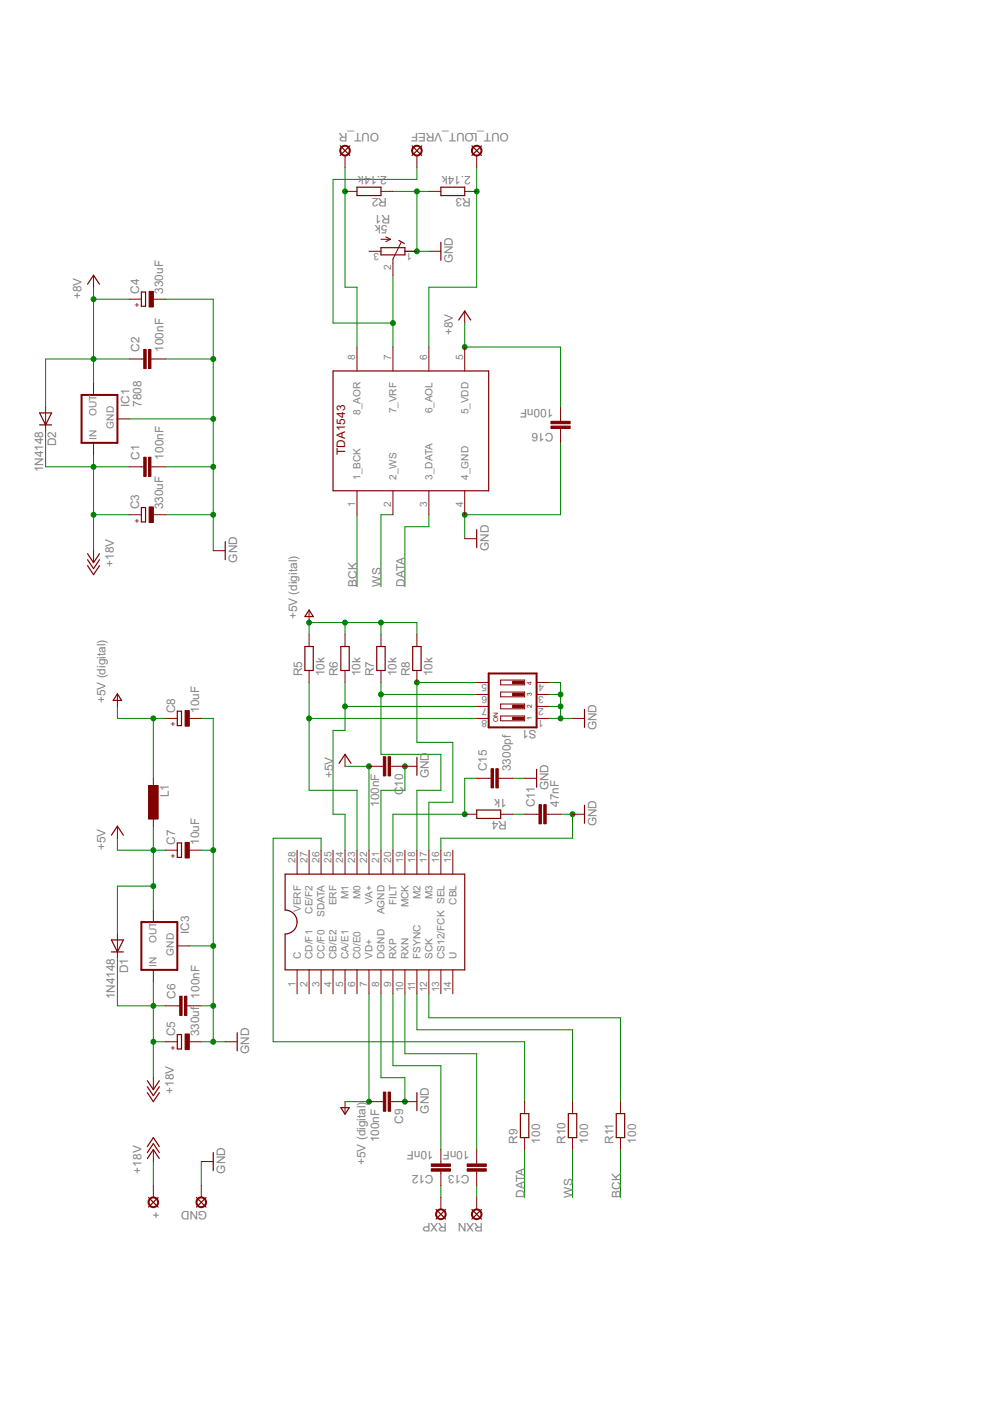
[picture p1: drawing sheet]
<svg xmlns="http://www.w3.org/2000/svg" width="210mm" height="297mm" viewBox="0 0 210 297" stroke-linecap="round" stroke-linejoin="round" font-family="sans-serif">
<g fill="#008000" stroke="#008000" stroke-width=".21">
<path d="M45.2 99v10.1z"/>
<path d="M45.2 88.8v10.2z"/>
<path d="M27.4 88.8h17.8z"/>
<path d="M35.1 109.1h10.1z"/>
<path d="M35.1 99h10.1z"/>
<path d="M35.1 76.1h10.1z"/>
<path d="M45.2 76.1v12.7z"/>
<path d="M35.1 63.4h10.1z"/>
<path d="M45.2 63.4v12.7z"/>
<path d="M45.2 109.1v7.7z"/>
<path d="M42.7 246.3v5.1z"/>
<path d="M98.5 109.1v5.1z"/>
<path d="M118.9 93.9v15.2z"/>
<path d="M98.5 109.1h20.4z"/>
<path d="M88.4 53.3h2.5z"/>
<path d="M88.4 40.6h2.5z"/>
<path d="M88.4 40.6v12.7z"/>
<path d="M83.3 40.6h5.1z"/>
<path d="M45.2 220.9h2.6z"/>
<path d="M45.2 213.3v7.6z"/>
<path d="M45.2 200.6v12.7z"/>
<path d="M45.2 180.3v20.3z"/>
<path d="M42.7 180.3h2.5z"/>
<path d="M42.7 220.9h2.5z"/>
<path d="M42.7 213.3h2.5z"/>
<path d="M40.1 200.6h5.1z"/>
<path d="M45.2 152.3v28z"/>
<path d="M42.7 152.3h2.5z"/>
<path d="M85.9 162.5v5.1z"/>
<path d="M80.8 167.6h5.1z"/>
<path d="M80.8 167.6v12.7z"/>
<path d="M85.9 228.5v5.1z"/>
<path d="M80.8 228.5h5.1z"/>
<path d="M80.8 210.7v17.8z"/>
<path d="M118.9 172.6h2.5z"/>
<path d="M93.5 177.7v2.6z"/>
<path d="M93.5 177.7h27.9z"/>
<path d="M121.4 172.6v5.1z"/>
<path d="M118.9 149.8v2.5z"/>
<path d="M118.9 147.2v2.6z"/>
<path d="M118.9 144.7v2.5z"/>
<path d="M118.9 152.3h2.5z"/>
<path d="M116.3 152.3h2.6z"/>
<path d="M116.3 149.8h2.6z"/>
<path d="M116.3 147.2h2.6z"/>
<path d="M116.3 144.7h2.6z"/>
<path d="M108.7 165h2.5z"/>
<path d="M19.8 96.4v2.6z"/>
<path d="M19.8 99v10.1z"/>
<path d="M19.8 109.1h7.6z"/>
<path d="M19.8 99h7.6z"/>
<path d="M19.8 109.1v7.7z"/>
<path d="M9.7 91.4v7.6z"/>
<path d="M9.7 99h10.1z"/>
<path d="M32.5 246.3v5.1z"/>
<path d="M32.5 220.9v7.6z"/>
<path d="M32.5 213.3v7.6z"/>
<path d="M32.5 208.2v5.1z"/>
<path d="M32.5 220.9h2.6z"/>
<path d="M32.5 213.3h2.6z"/>
<path d="M24.9 203.1v10.2z"/>
<path d="M24.9 213.3h7.6z"/>
<path d="M32.5 187.9v5.1z"/>
<path d="M32.5 180.3v7.6z"/>
<path d="M32.5 175.2v5.1z"/>
<path d="M32.5 180.3h2.6z"/>
<path d="M24.9 187.9v10.1z"/>
<path d="M24.9 187.9h7.6z"/>
<path d="M24.9 177.7v2.6z"/>
<path d="M24.9 180.3h7.6z"/>
<path d="M78.2 162.5v17.8z"/>
<path d="M73.2 162.5h5z"/>
<path d="M75.7 60.9v12.7z"/>
<path d="M73.2 60.9h2.5z"/>
<path d="M73.2 40.6v20.3z"/>
<path d="M73.2 35.5v5.1z"/>
<path d="M90.9 60.9v12.7z"/>
<path d="M90.9 60.9h10.2z"/>
<path d="M101.1 40.6v20.3z"/>
<path d="M101.1 35.5v5.1z"/>
<path d="M83.3 58.4v10.1z"/>
<path d="M83.3 68.5v5.1z"/>
<path d="M70.6 68.5h12.7z"/>
<path d="M70.6 38v30.5z"/>
<path d="M70.6 38h17.8z"/>
<path d="M88.4 35.5v2.5z"/>
<path d="M32.5 152.3v12.7z"/>
<path d="M32.5 152.3h2.6z"/>
<path d="M24.9 149.8v2.5z"/>
<path d="M24.9 152.3h7.6z"/>
<path d="M78.2 210.7v22.9z"/>
<path d="M73.2 233.6h5z"/>
<path d="M65.5 132v2.5z"/>
<path d="M88.4 132v2.5z"/>
<path d="M80.8 132h7.6z"/>
<path d="M73.2 132h7.6z"/>
<path d="M65.5 132h7.7z"/>
<path d="M73.2 132v2.5z"/>
<path d="M80.8 132v2.5z"/>
<path d="M108.7 172.6h2.5z"/>
<path d="M83.3 210.7v15.3z"/>
<path d="M83.3 226h10.2z"/>
<path d="M93.5 226v17.7z"/>
<path d="M85.9 210.7v12.7z"/>
<path d="M85.9 223.4h15.2z"/>
<path d="M101.1 223.4v20.3z"/>
<path d="M75.7 167.6v12.7z"/>
<path d="M65.5 167.6h10.2z"/>
<path d="M65.5 152.3v15.3z"/>
<path d="M65.5 144.7v7.6z"/>
<path d="M65.5 152.3h35.6z"/>
<path d="M73.2 172.6v7.7z"/>
<path d="M70.6 172.6h2.6z"/>
<path d="M70.6 154.9v17.7z"/>
<path d="M70.6 154.9h2.6z"/>
<path d="M73.2 149.8v5.1z"/>
<path d="M73.2 144.7v5.1z"/>
<path d="M73.2 149.8h27.9z"/>
<path d="M88.4 167.6v12.7z"/>
<path d="M88.4 167.6h5.1z"/>
<path d="M93.5 159.9v7.7z"/>
<path d="M80.8 159.9h12.7z"/>
<path d="M80.8 147.2v12.7z"/>
<path d="M80.8 144.7v2.5z"/>
<path d="M80.8 147.2h20.3z"/>
<path d="M88.4 144.7v12.7z"/>
<path d="M88.4 157.4h7.6z"/>
<path d="M96 157.4v12.7z"/>
<path d="M90.9 170.1h5.1z"/>
<path d="M90.9 170.1v10.2z"/>
<path d="M88.4 144.7h12.7z"/>
<path d="M83.3 172.6h15.2z"/>
<path d="M83.3 172.6v7.7z"/>
<path d="M98.5 165h2.6z"/>
<path d="M98.5 165v7.6z"/>
<path d="M68.1 177.7v2.6z"/>
<path d="M57.9 177.7h10.2z"/>
<path d="M57.9 177.7v43.2z"/>
<path d="M57.9 220.9h53.3z"/>
<path d="M111.2 220.9v12.7z"/>
<path d="M88.4 210.7v7.6z"/>
<path d="M88.4 218.3h33z"/>
<path d="M121.4 218.3v15.3z"/>
<path d="M90.9 210.7v5.1z"/>
<path d="M90.9 215.8h40.7z"/>
<path d="M131.6 215.8v17.8z"/>
<path d="M93.5 251.4v2.5z"/>
<path d="M101.1 251.4v2.5z"/>
<path d="M90.9 109.1v2.6z"/>
<path d="M85.9 111.7h5z"/>
<path d="M85.9 111.7v12.7z"/>
<path d="M111.2 243.7v10.2z"/>
<path d="M121.4 243.7v10.2z"/>
<path d="M80.8 109.1h2.5z"/>
<path d="M80.8 109.1v15.3z"/>
<path d="M75.7 109.1v15.3z"/>
<path d="M131.6 243.7v10.2z"/>
<path d="M19.8 76.1h7.6z"/>
<path d="M19.8 76.1v5.1z"/>
<path d="M19.8 63.4h7.6z"/>
<path d="M19.8 63.4v12.7z"/>
<path d="M19.8 60.9v2.5z"/>
<path d="M9.7 76.1v10.2z"/>
<path d="M9.7 76.1h10.1z"/>
<path d="M98.5 68.5v5.1z"/>
<path d="M118.9 73.6v12.7z"/>
<path d="M98.5 73.6h20.4z"/>
<circle cx="45.2" cy="99" r=".52"/>
<circle cx="45.2" cy="88.8" r=".52"/>
<circle cx="45.2" cy="76.1" r=".52"/>
<circle cx="45.2" cy="109.1" r=".52"/>
<circle cx="98.5" cy="109.1" r=".52"/>
<circle cx="88.4" cy="53.3" r=".52"/>
<circle cx="88.4" cy="40.6" r=".52"/>
<circle cx="45.2" cy="220.9" r=".52"/>
<circle cx="45.2" cy="213.3" r=".52"/>
<circle cx="45.2" cy="200.6" r=".52"/>
<circle cx="45.2" cy="180.3" r=".52"/>
<circle cx="85.8" cy="162.5" r=".52"/>
<circle cx="85.8" cy="233.6" r=".52"/>
<circle cx="121.4" cy="172.6" r=".52"/>
<circle cx="118.8" cy="152.3" r=".52"/>
<circle cx="118.8" cy="149.8" r=".52"/>
<circle cx="118.8" cy="147.2" r=".52"/>
<circle cx="19.8" cy="99" r=".52"/>
<circle cx="19.8" cy="109.1" r=".52"/>
<circle cx="32.5" cy="220.9" r=".52"/>
<circle cx="32.5" cy="213.3" r=".52"/>
<circle cx="32.5" cy="180.3" r=".52"/>
<circle cx="32.5" cy="187.9" r=".52"/>
<circle cx="78.2" cy="162.5" r=".52"/>
<circle cx="73.1" cy="40.6" r=".52"/>
<circle cx="101.1" cy="40.6" r=".52"/>
<circle cx="83.3" cy="68.5" r=".52"/>
<circle cx="32.5" cy="152.3" r=".52"/>
<circle cx="78.2" cy="233.6" r=".52"/>
<circle cx="65.5" cy="132" r=".52"/>
<circle cx="73.1" cy="132" r=".52"/>
<circle cx="80.8" cy="132" r=".52"/>
<circle cx="65.5" cy="152.3" r=".52"/>
<circle cx="73.1" cy="149.8" r=".52"/>
<circle cx="80.8" cy="147.2" r=".52"/>
<circle cx="88.4" cy="144.7" r=".52"/>
<circle cx="98.5" cy="172.6" r=".52"/>
<circle cx="19.8" cy="76.1" r=".52"/>
<circle cx="19.8" cy="63.4" r=".52"/>
<circle cx="98.5" cy="73.6" r=".52"/>
</g>
<g fill="#800000" stroke="#800000" stroke-width=".21">
<path d="M19.8 93.9v2.5z"/>
<path d="M24.9 88.8h2.5z"/>
<path d="M19.8 81.2v2.5z"/>
<path d="M27.4 99h2.6z"/>
<path d="M32.5 99h2.6z"/>
<path d="M30 99h.5z"/>
<path d="M32 99h.5z"/>
<path d="M27.4 76.1h2.6z"/>
<path d="M32.5 76.1h2.6z"/>
<path d="M30 76.1h.5z"/>
<path d="M32 76.1h.5z"/>
<path d="M32.5 251.4v2.5z"/>
<path d="M42.7 251.4v2.5z"/>
<path d="M32.5 109.1h2.6z"/>
<path d="M27.4 109.1h2.6z"/>
<path d="M32.5 63.4h2.6z"/>
<path d="M27.4 63.4h2.6z"/>
<path d="M32.5 243.7v2.6z"/>
<path d="M42.7 246.3h2.5z"/>
<path d="M19.8 116.8v2.5z"/>
<path d="M45.2 116.8h2.6z"/>
<path d="M19.8 58.4v2.5z"/>
<path d="M75.7 104.1v5z"/>
<path d="M83.3 104.1v5z"/>
<path d="M90.9 104.1v5z"/>
<path d="M98.5 104.1v5z"/>
<path d="M98.5 73.6v5.1z"/>
<path d="M90.9 73.6v5.1z"/>
<path d="M83.3 73.6v5.1z"/>
<path d="M75.7 73.6v5.1z"/>
<path d="M98.5 114.2h2.6z"/>
<path d="M98.5 66v2.5z"/>
<path d="M78.2 53.3h2.6z"/>
<path d="M85.9 53.3h2.5z"/>
<path d="M83.3 55.8v2.6z"/>
<path d="M83.3 54.9v.9z"/>
<path d="M85 51.4l-1.7 3.5z"/>
<path d="M80.8 50.7h2z"/>
<path d="M81.8 50.2l1 .5z"/>
<path d="M81.8 51.2l1-.5z"/>
<path d="M90.9 53.3h2.6z"/>
<path d="M73.2 40.6h2.5z"/>
<path d="M80.8 40.6h2.5z"/>
<path d="M90.9 40.6h2.6z"/>
<path d="M98.5 40.6h2.6z"/>
<path d="M73.2 33v2.5z"/>
<path d="M101.1 33v2.5z"/>
<path d="M88.4 33v2.5z"/>
<path d="M63 205.6v5.1z"/>
<path d="M65.5 205.6v5.1z"/>
<path d="M68.1 205.6v5.1z"/>
<path d="M70.6 205.6v5.1z"/>
<path d="M73.2 205.6v5.1z"/>
<path d="M75.7 205.6v5.1z"/>
<path d="M78.2 205.6v5.1z"/>
<path d="M80.8 205.6v5.1z"/>
<path d="M83.3 205.6v5.1z"/>
<path d="M85.9 205.6v5.1z"/>
<path d="M88.4 205.6v5.1z"/>
<path d="M90.9 205.6v5.1z"/>
<path d="M93.5 205.6v5.1z"/>
<path d="M96 205.6v5.1z"/>
<path d="M96 180.3v5z"/>
<path d="M93.5 180.3v5z"/>
<path d="M90.9 180.3v5z"/>
<path d="M88.4 180.3v5z"/>
<path d="M85.9 180.3v5z"/>
<path d="M83.3 180.3v5z"/>
<path d="M80.8 180.3v5z"/>
<path d="M78.2 180.3v5z"/>
<path d="M75.7 180.3v5z"/>
<path d="M73.2 180.3v5z"/>
<path d="M70.6 180.3v5z"/>
<path d="M68.1 180.3v5z"/>
<path d="M65.5 180.3v5z"/>
<path d="M63 180.3v5z"/>
<path d="M40.1 220.9h2.6z"/>
<path d="M35.1 220.9h2.5z"/>
<path d="M32.5 205.6v2.6z"/>
<path d="M37.6 200.6h2.5z"/>
<path d="M32.5 193v2.5z"/>
<path d="M35.1 213.3h2.5z"/>
<path d="M40.1 213.3h2.6z"/>
<path d="M37.6 213.3h.5z"/>
<path d="M39.6 213.3h.5z"/>
<path d="M40.1 180.3h2.6z"/>
<path d="M35.1 180.3h2.5z"/>
<path d="M32.5 165v2.6z"/>
<path d="M32.5 172.6v2.6z"/>
<path d="M40.1 152.3h2.6z"/>
<path d="M35.1 152.3h2.5z"/>
<path d="M24.9 198v2.6z"/>
<path d="M24.9 200.6v2.5z"/>
<path d="M24.9 175.2v2.5z"/>
<path d="M24.9 147.2v2.6z"/>
<path d="M47.8 220.9h2.5z"/>
<path d="M83.3 233.6h2.6z"/>
<path d="M78.2 233.6h2.6z"/>
<path d="M82.8 233.6h.5z"/>
<path d="M80.8 233.6h.5z"/>
<path d="M83.3 162.5h2.6z"/>
<path d="M78.2 162.5h2.6z"/>
<path d="M82.8 162.5h.5z"/>
<path d="M80.8 162.5h.5z"/>
<path d="M73.2 233.6v2.5z"/>
<path d="M73.2 159.9v2.6z"/>
<path d="M85.9 233.6h2.5z"/>
<path d="M85.9 162.5h2.5z"/>
<path d="M98.5 172.6h2.6z"/>
<path d="M106.2 172.6h2.5z"/>
<path d="M111.2 172.6h2.6z"/>
<path d="M116.3 172.6h2.6z"/>
<path d="M113.8 172.6h.5z"/>
<path d="M115.8 172.6h.5z"/>
<path d="M121.4 172.6h2.5z"/>
<path d="M93.5 248.8v2.6z"/>
<path d="M93.5 243.7v2.6z"/>
<path d="M93.5 248.3v.5z"/>
<path d="M93.5 246.3v.5z"/>
<path d="M101.1 248.8v2.6z"/>
<path d="M101.1 243.7v2.6z"/>
<path d="M101.1 248.3v.5z"/>
<path d="M101.1 246.3v.5z"/>
<path d="M65.5 134.5v2.6z"/>
<path d="M65.5 142.2v2.5z"/>
<path d="M73.2 134.5v2.6z"/>
<path d="M73.2 142.2v2.5z"/>
<path d="M80.8 134.5v2.6z"/>
<path d="M80.8 142.2v2.5z"/>
<path d="M88.4 134.5v2.6z"/>
<path d="M88.4 142.2v2.5z"/>
<path d="M65.5 129.5v2.5z"/>
<path d="M101.1 144.7h2.5z"/>
<path d="M101.1 147.2h2.5z"/>
<path d="M101.1 149.8h2.5z"/>
<path d="M101.1 152.3h2.5z"/>
<path d="M113.8 152.3h2.5z"/>
<path d="M113.8 149.8h2.5z"/>
<path d="M113.8 147.2h2.5z"/>
<path d="M113.8 144.7h2.5z"/>
<path d="M111.2 151.8v1z"/>
<path d="M106.2 151.8v1z"/>
<path d="M106.2 151.8h5z"/>
<path d="M106.2 152.8h5z"/>
<path d="M111.2 149.3v1z"/>
<path d="M106.2 149.3v1z"/>
<path d="M106.2 149.3h5z"/>
<path d="M106.2 150.3h5z"/>
<path d="M111.2 146.7v1z"/>
<path d="M106.2 146.7v1z"/>
<path d="M106.2 146.7h5z"/>
<path d="M106.2 147.7h5z"/>
<path d="M111.2 144.2v1z"/>
<path d="M106.2 144.2v1z"/>
<path d="M106.2 144.2h5z"/>
<path d="M106.2 145.2h5z"/>
<path d="M93.5 253.9v2.5z"/>
<path d="M101.1 253.9v2.5z"/>
<path d="M121.4 152.3h2.5z"/>
<path d="M111.2 233.6v2.5z"/>
<path d="M111.2 241.2v2.5z"/>
<path d="M121.4 233.6v2.5z"/>
<path d="M121.4 241.2v2.5z"/>
<path d="M131.6 233.6v2.5z"/>
<path d="M131.6 241.2v2.5z"/>
<path d="M101.1 165h2.5z"/>
<path d="M106.2 165h2.5z"/>
<path d="M103.6 165h.5z"/>
<path d="M105.6 165h.6z"/>
<path d="M111.2 165h2.6z"/>
<path d="M32.5 228.5v2.5z"/>
<path d="M118.9 91.4v2.5z"/>
<path d="M118.9 86.3v2.5z"/>
<path d="M118.9 90.8v.6z"/>
<path d="M118.9 88.8v.5z"/>
<path d="M9.7 86.3v2.5z"/>
<path d="M9.7 88.8v2.6z"/>
</g>
<g fill="#800000" stroke="#800000" stroke-width=".42">
<path d="M24.9 83.7v10.2z"/>
<path d="M17.3 83.7h7.6z"/>
<path d="M17.3 83.7v10.2z"/>
<path d="M17.3 93.9h7.6z"/>
<path d="M37.6 195.5v10.1z"/>
<path d="M30 195.5h7.6z"/>
<path d="M30 195.5v10.1z"/>
<path d="M30 205.6h7.6z"/>
<path d="M103.6 142.8v11.4z"/>
<path d="M103.6 154.2h10.2z"/>
<path d="M113.8 142.8v11.4z"/>
<path d="M103.6 142.8h10.2z"/>
</g>
<g fill="#800000" stroke="#800000" stroke-width=".21">
<path d="M31.5 96.9h.5v4.1h-.5z"/>
<path d="M30.5 96.9h.5v4.1h-.5z"/>
<path d="M31.5 74.1h.5v4h-.5z"/>
<path d="M30.5 74.1h.5v4h-.5z"/>
<path d="M31.6 107.5h.9v3.3h-.9z"/>
<path d="M31.6 61.8h.9v3.3h-.9z"/>
<path d="M39.2 219.2h.9v3.3h-.9z"/>
<path d="M39.1 211.2h.5v4.1h-.5z"/>
<path d="M38.1 211.2h.5v4.1h-.5z"/>
<path d="M39.2 178.6h.9v3.3h-.9z"/>
<path d="M31.5 166.5h2v7.2h-2z"/>
<path d="M39.2 150.7h.9v3.3h-.9z"/>
<path d="M81.3 231.5h.5v4.1h-.5z"/>
<path d="M82.3 231.5h.5v4.1h-.5z"/>
<path d="M81.3 160.4h.5v4.1h-.5z"/>
<path d="M82.3 160.4h.5v4.1h-.5z"/>
<path d="M115.3 170.6h.5v4.1h-.5z"/>
<path d="M114.3 170.6h.5v4.1h-.5z"/>
<path d="M91.4 246.8h4.1v.5h-4.1z"/>
<path d="M91.4 247.8h4.1v.5h-4.1z"/>
<path d="M99 246.8h4.1v.5h-4.1z"/>
<path d="M99 247.8h4.1v.5h-4.1z"/>
<path d="M108.7 152.1h2.3v.5h-2.3z"/>
<path d="M108.7 149.5h2.3v.5h-2.3z"/>
<path d="M108.7 147h2.3v.5h-2.3z"/>
<path d="M108.7 144.4h2.3v.5h-2.3z"/>
<path d="M105.1 163h.5v4h-.5z"/>
<path d="M104.1 163h.5v4h-.5z"/>
<path d="M116.8 89.3h4.1v.5h-4.1z"/>
<path d="M116.8 90.3h4.1v.5h-4.1z"/>
</g>
<g fill="#800000" stroke="#800000" stroke-width=".25">
<path d="M31.5 253.9l2 2z"/>
<path d="M33.5 253.9l-2 2z"/>
<path d="M41.7 253.9l2 2z"/>
<path d="M43.7 253.9l-2 2z"/>
<path d="M30.9 107.6v3.1z"/>
<path d="M30 107.6h.9z"/>
<path d="M30 110.7h.9z"/>
<path d="M30 107.6v3.1z"/>
<path d="M30.9 61.9v3z"/>
<path d="M30 61.9h.9z"/>
<path d="M30 64.9h.9z"/>
<path d="M30 61.9v3z"/>
<path d="M32.5 243.7l1.3 1.9z"/>
<path d="M32.5 243.7l-1.3 1.9z"/>
<path d="M32.5 242.5l1.3 1.9z"/>
<path d="M32.5 242.5l-1.3 1.9z"/>
<path d="M32.5 241.2l-1.3 1.9z"/>
<path d="M32.5 241.2l1.3 1.9z"/>
<path d="M45.2 244.4v3.8z"/>
<path d="M18.6 117.4l1.2 1.9z"/>
<path d="M21.1 117.4l-1.3 1.9z"/>
<path d="M18.6 118.7l1.2 1.9z"/>
<path d="M21.1 118.7l-1.3 1.9z"/>
<path d="M21.1 119.9l-1.3 1.9z"/>
<path d="M18.6 119.9l1.2 1.9z"/>
<path d="M47.8 114.9v3.8z"/>
<path d="M19.8 58.4l1.3 1.9z"/>
<path d="M19.8 58.4l-1.2 1.9z"/>
<path d="M70.6 104.1h33z"/>
<path d="M103.6 78.7v25.4z"/>
<path d="M70.6 78.7h33z"/>
<path d="M70.6 78.7v25.4z"/>
<path d="M101.1 112.3v3.8z"/>
<path d="M98.5 66l1.3 1.9z"/>
<path d="M98.5 66l-1.2 1.9z"/>
<path d="M85.9 53.3v.7z"/>
<path d="M80.8 52.5h5.1z"/>
<path d="M80.8 54h5.1z"/>
<path d="M85.9 52.5v.8z"/>
<path d="M80.8 52.5v1.5z"/>
<path d="M84.6 51l1.1 .6z"/>
<path d="M93.5 51.4v3.8z"/>
<path d="M75.7 39.7h5.1z"/>
<path d="M75.7 41.5h5.1z"/>
<path d="M75.7 39.7v1.8z"/>
<path d="M80.8 39.7v1.8z"/>
<path d="M93.5 39.7h5z"/>
<path d="M93.5 41.5h5z"/>
<path d="M93.5 39.7v1.8z"/>
<path d="M98.5 39.7v1.8z"/>
<path d="M72.1 30.9l2.1 2.1z"/>
<path d="M72.1 33l2.1-2.1z"/>
<path d="M100.1 30.9l2 2.1z"/>
<path d="M100.1 33l2-2.1z"/>
<path d="M87.4 30.9l2 2.1z"/>
<path d="M87.4 33l2-2.1z"/>
<path d="M60.5 205.6h38z"/>
<path d="M98.5 185.3v20.3z"/>
<path d="M60.5 185.3h38z"/>
<path d="M60.5 185.3v7.7z"/>
<path d="M60.5 198v7.6z"/>
<path d="M38.5 219.4v3z"/>
<path d="M37.6 219.4h.9z"/>
<path d="M37.6 222.4h.9z"/>
<path d="M37.6 219.4v3z"/>
<path d="M38.5 178.7v3.1z"/>
<path d="M37.6 178.7h.9z"/>
<path d="M37.6 181.8h.9z"/>
<path d="M37.6 178.7v3.1z"/>
<path d="M38.5 150.8v3z"/>
<path d="M37.6 150.8h.9z"/>
<path d="M37.6 153.8h.9z"/>
<path d="M37.6 150.8v3z"/>
<path d="M23.6 199.3l1.3 2.5z"/>
<path d="M26.2 199.3l-1.3 2.5z"/>
<path d="M24.9 201.8h1.3z"/>
<path d="M23.6 199.3h2.6z"/>
<path d="M23.6 201.8h1.3z"/>
<path d="M24.9 175.2l1.3 1.9z"/>
<path d="M24.9 175.2l-1.3 1.9z"/>
<path d="M24.9 147.1l.9 1.4z"/>
<path d="M24.9 147.1l-.9 1.4z"/>
<path d="M24 148.5h1.8z"/>
<path d="M50.3 219v3.8z"/>
<path d="M72.3 234.8l.9 1.4z"/>
<path d="M74 234.8l-.8 1.4z"/>
<path d="M72.3 234.8h1.7z"/>
<path d="M73.2 159.9l1.2 1.9z"/>
<path d="M73.2 159.9l-1.3 1.9z"/>
<path d="M88.4 231.7v3.8z"/>
<path d="M88.4 160.6v3.8z"/>
<path d="M101.1 171.7h5.1z"/>
<path d="M101.1 173.5h5.1z"/>
<path d="M101.1 171.7v1.8z"/>
<path d="M106.2 171.7v1.8z"/>
<path d="M123.9 170.7v3.8z"/>
<path d="M66.4 137.1v5.1z"/>
<path d="M64.6 137.1v5.1z"/>
<path d="M64.6 137.1h1.8z"/>
<path d="M64.6 142.2h1.8z"/>
<path d="M74 137.1v5.1z"/>
<path d="M72.3 137.1v5.1z"/>
<path d="M72.3 137.1h1.7z"/>
<path d="M72.3 142.2h1.7z"/>
<path d="M81.7 137.1v5.1z"/>
<path d="M79.9 137.1v5.1z"/>
<path d="M79.9 137.1h1.8z"/>
<path d="M79.9 142.2h1.8z"/>
<path d="M89.3 137.1v5.1z"/>
<path d="M87.5 137.1v5.1z"/>
<path d="M87.5 137.1h1.8z"/>
<path d="M87.5 142.2h1.8z"/>
<path d="M65.5 129.3l.9 1.4z"/>
<path d="M65.5 129.3l-.9 1.4z"/>
<path d="M64.6 130.7h1.8z"/>
<path d="M92.5 256.4l2 2.1z"/>
<path d="M94.5 256.4l-2 2.1z"/>
<path d="M100.1 256.4l2 2.1z"/>
<path d="M102.1 256.4l-2 2.1z"/>
<path d="M123.9 150.4v3.8z"/>
<path d="M112.1 236.1v5.1z"/>
<path d="M110.3 236.1v5.1z"/>
<path d="M110.3 236.1h1.8z"/>
<path d="M110.3 241.2h1.8z"/>
<path d="M122.3 236.1v5.1z"/>
<path d="M120.5 236.1v5.1z"/>
<path d="M120.5 236.1h1.8z"/>
<path d="M120.5 241.2h1.8z"/>
<path d="M132.4 236.1v5.1z"/>
<path d="M130.7 236.1v5.1z"/>
<path d="M130.7 236.1h1.7z"/>
<path d="M130.7 241.2h1.7z"/>
<path d="M113.8 163.1v3.8z"/>
<path d="M31.2 229.1l1.3 1.9z"/>
<path d="M33.8 229.1l-1.3 1.9z"/>
<path d="M31.2 230.4l1.3 1.9z"/>
<path d="M33.8 230.4l-1.3 1.9z"/>
<path d="M33.8 231.7l-1.3 1.9z"/>
<path d="M31.2 231.7l1.3 1.9z"/>
<path d="M8.4 87.5l1.3 2.6z"/>
<path d="M10.9 87.5l-1.2 2.6z"/>
<path d="M9.7 90.1h1.2z"/>
<path d="M8.4 87.5h2.5z"/>
<path d="M8.4 90.1h1.3z"/>
</g>
<g fill="none" stroke="#800000" stroke-width=".42">
<circle cx="73.1" cy="31.9" r="1.03"/>
<circle cx="88.4" cy="31.9" r="1.03"/>
<circle cx="101.1" cy="31.9" r="1.03"/>
<circle cx="32.5" cy="254.9" r="1.03"/>
<circle cx="42.7" cy="254.9" r="1.03"/>
<circle cx="93.5" cy="257.5" r="1.03"/>
<circle cx="101.1" cy="257.5" r="1.03"/>
</g>
<path d="M60.5 193a2.54 2.54 0 0 1 2.5 2.5 2.54 2.54 0 0 1-2.5 2.5" fill="none" stroke="#800000" stroke-width=".25"/>
<g font-size="2.8" fill="#808080">
<text x="80.4" y="28.3" transform="rotate(-180 80.4 28.3)">OUT_R</text>
<text x="107.9" y="28.3" transform="rotate(-180 107.9 28.3)">OUT_LOUT_VREF</text>
<text x="82" y="37.3" transform="rotate(-180 82 37.3)">2.14k</text>
<text x="99.8" y="37.3" transform="rotate(-180 99.8 37.3)">2.14k</text>
<text x="82" y="42.1" transform="rotate(-180 82 42.1)">R2</text>
<text x="82.1" y="47.7" transform="rotate(-180 82.1 47.7)">5k</text>
<text x="82.7" y="45.5" transform="rotate(-180 82.7 45.5)">R1</text>
<text x="99.8" y="42.1" transform="rotate(-180 99.8 42.1)">R3</text>
<text x="96" y="55.8" transform="rotate(-90 96 55.8)">GND</text>
<text x="17.3" y="63.4" transform="rotate(-90 17.3 63.4)">+8V</text>
<text x="29.5" y="62.3" transform="rotate(-90 29.5 62.3)">C4</text>
<text x="34.6" y="62.3" transform="rotate(-90 34.6 62.3)">330uF</text>
<text x="96" y="71" transform="rotate(-90 96 71)">+8V</text>
<text x="29.6" y="74.6" transform="rotate(-90 29.6 74.6)">C2</text>
<text x="34.7" y="74.6" transform="rotate(-90 34.7 74.6)">100nF</text>
<text x="27.4" y="86.3" transform="rotate(-90 27.4 86.3)">IC1</text>
<text x="30" y="86.3" transform="rotate(-90 30 86.3)">7808</text>
<text x="117.3" y="86.7" transform="rotate(-180 117.3 86.7)">100nF</text>
<text x="11.9" y="94.6" transform="rotate(-90 11.9 94.6)">D2</text>
<text x="117.3" y="91.7" transform="rotate(-180 117.3 91.7)">C16</text>
<text x="9.1" y="100.1" transform="rotate(-90 9.1 100.1)">1N4148</text>
<text x="29.6" y="97.5" transform="rotate(-90 29.6 97.5)">C1</text>
<text x="34.7" y="97.5" transform="rotate(-90 34.7 97.5)">100nF</text>
<text x="29.5" y="108" transform="rotate(-90 29.5 108)">C3</text>
<text x="34.6" y="108" transform="rotate(-90 34.6 108)">330uF</text>
<text x="50.3" y="119.3" transform="rotate(-90 50.3 119.3)">GND</text>
<text x="103.6" y="116.8" transform="rotate(-90 103.6 116.8)">GND</text>
<text x="24.1" y="120.1" transform="rotate(-90 24.1 120.1)">+18V</text>
<text x="75.7" y="124.4" transform="rotate(-90 75.7 124.4)">BCK</text>
<text x="80.8" y="124.4" transform="rotate(-90 80.8 124.4)">WS</text>
<text x="85.8" y="124.4" transform="rotate(-90 85.8 124.4)">DATA</text>
<text x="63" y="131.3" transform="rotate(-90 63 131.3)">+5V (digital)</text>
<text x="64" y="143.4" transform="rotate(-90 64 143.4)">R5</text>
<text x="68.8" y="143.4" transform="rotate(-90 68.8 143.4)">10k</text>
<text x="71.6" y="143.4" transform="rotate(-90 71.6 143.4)">R6</text>
<text x="76.4" y="143.4" transform="rotate(-90 76.4 143.4)">10k</text>
<text x="79.3" y="143.4" transform="rotate(-90 79.3 143.4)">R7</text>
<text x="84.1" y="143.4" transform="rotate(-90 84.1 143.4)">10k</text>
<text x="86.9" y="143.4" transform="rotate(-90 86.9 143.4)">R8</text>
<text x="91.7" y="143.4" transform="rotate(-90 91.7 143.4)">10k</text>
<text x="22.4" y="149.1" transform="rotate(-90 22.4 149.1)">+5V (digital)</text>
<text x="37.1" y="151.2" transform="rotate(-90 37.1 151.2)">C8</text>
<text x="42.2" y="151.2" transform="rotate(-90 42.2 151.2)">10uF</text>
<text x="113.8" y="154.9" transform="rotate(-180 113.8 154.9)">S1</text>
<text x="126.5" y="154.9" transform="rotate(-90 126.5 154.9)">GND</text>
<text x="70.6" y="165" transform="rotate(-90 70.6 165)">+5V</text>
<text x="85.5" y="166.8" transform="rotate(-90 85.5 166.8)">10</text>
<text x="90.9" y="165" transform="rotate(-90 90.9 165)">GND</text>
<text x="103.2" y="163.5" transform="rotate(-90 103.2 163.5)">C15</text>
<text x="108.3" y="163.5" transform="rotate(-90 108.3 163.5)">3300pf</text>
<text x="116.3" y="167.5" transform="rotate(-90 116.3 167.5)">GND</text>
<text x="35.8" y="169.1" transform="rotate(-90 35.8 169.1)">L1</text>
<text x="80.4" y="171.1" transform="rotate(-90 80.4 171.1)">100nF</text>
<text x="85.5" y="168.6" transform="rotate(-90 85.5 168.6)">C</text>
<text x="107.4" y="169.3" transform="rotate(-180 107.4 169.3)">1k</text>
<text x="113.4" y="171.1" transform="rotate(-90 113.4 171.1)">C11</text>
<text x="118.5" y="171.1" transform="rotate(-90 118.5 171.1)">47nF</text>
<text x="37.1" y="179.1" transform="rotate(-90 37.1 179.1)">C7</text>
<text x="42.2" y="179.1" transform="rotate(-90 42.2 179.1)">10uF</text>
<text x="107.4" y="174.1" transform="rotate(-180 107.4 174.1)">R4</text>
<text x="126.5" y="175.2" transform="rotate(-90 126.5 175.2)">GND</text>
<text x="22.4" y="180.2" transform="rotate(-90 22.4 180.2)">+5V</text>
<text x="40.1" y="198" transform="rotate(-90 40.1 198)">IC3</text>
<text x="27.2" y="206.3" transform="rotate(-90 27.2 206.3)">D1</text>
<text x="24.4" y="211.9" transform="rotate(-90 24.4 211.9)">1N4148</text>
<text x="37.2" y="211.7" transform="rotate(-90 37.2 211.7)">C6</text>
<text x="42.3" y="211.7" transform="rotate(-90 42.3 211.7)">100nF</text>
<text x="37.1" y="219.7" transform="rotate(-90 37.1 219.7)">C5</text>
<text x="42.2" y="219.7" transform="rotate(-90 42.2 219.7)">330uf</text>
<text x="52.8" y="223.4" transform="rotate(-90 52.8 223.4)">GND</text>
<text x="36.8" y="231.9" transform="rotate(-90 36.8 231.9)">+18V</text>
<text x="85.5" y="238.3" transform="rotate(-90 85.5 238.3)">C9</text>
<text x="90.9" y="236.1" transform="rotate(-90 90.9 236.1)">GND</text>
<text x="80.4" y="242.2" transform="rotate(-90 80.4 242.2)">100nF</text>
<text x="91.9" y="244.1" transform="rotate(-180 91.9 244.1)">10nF</text>
<text x="99.6" y="244.1" transform="rotate(-180 99.6 244.1)">10nF</text>
<text x="109.7" y="242.5" transform="rotate(-90 109.7 242.5)">R9</text>
<text x="114.5" y="242.5" transform="rotate(-90 114.5 242.5)">100</text>
<text x="119.9" y="242.5" transform="rotate(-90 119.9 242.5)">R10</text>
<text x="124.7" y="242.5" transform="rotate(-90 124.7 242.5)">100</text>
<text x="130.1" y="242.5" transform="rotate(-90 130.1 242.5)">R11</text>
<text x="134.9" y="242.5" transform="rotate(-90 134.9 242.5)">100</text>
<text x="30" y="248.8" transform="rotate(-90 30 248.8)">+18V</text>
<text x="47.8" y="248.8" transform="rotate(-90 47.8 248.8)">GND</text>
<text x="77.5" y="247" transform="rotate(-90 77.5 247)">+5V (digital)</text>
<text x="91.9" y="249.2" transform="rotate(-180 91.9 249.2)">C12</text>
<text x="99.6" y="249.2" transform="rotate(-180 99.6 249.2)">C13</text>
<text x="33.8" y="256.8" transform="rotate(-180 33.8 256.8)">+</text>
<text x="43.9" y="256.8" transform="rotate(-180 43.9 256.8)">GND</text>
<text x="111.2" y="253.9" transform="rotate(-90 111.2 253.9)">DATA</text>
<text x="121.4" y="253.9" transform="rotate(-90 121.4 253.9)">WS</text>
<text x="131.6" y="253.9" transform="rotate(-90 131.6 253.9)">BCK</text>
<text x="94.7" y="259.4" transform="rotate(-180 94.7 259.4)">RXP</text>
<text x="102.3" y="259.4" transform="rotate(-180 102.3 259.4)">RXN</text>
</g>
<text font-size="2.8" fill="#800000" x="73.1" y="96.4" transform="rotate(-90 73.1 96.4)">TDA1543</text>
<g font-size="2.4" fill="#808080">
<text x="80.4" y="53.6" transform="rotate(-180 80.4 53.6)">3</text>
<text x="87.4" y="53.6" transform="rotate(-180 87.4 53.6)">1</text>
<text x="82.9" y="57.3" transform="rotate(-90 82.9 57.3)">2</text>
<text x="75.3" y="76.3" transform="rotate(-90 75.3 76.3)">8</text>
<text x="82.9" y="76.3" transform="rotate(-90 82.9 76.3)">7</text>
<text x="90.6" y="76.3" transform="rotate(-90 90.6 76.3)">6</text>
<text x="98.2" y="76.3" transform="rotate(-90 98.2 76.3)">5</text>
<text x="20.5" y="88.2" transform="rotate(-90 20.5 88.2)">OUT</text>
<text x="76.4" y="88" transform="rotate(-90 76.4 88)">8_AOR</text>
<text x="84.1" y="87.6" transform="rotate(-90 84.1 87.6)">7_VRF</text>
<text x="91.7" y="87.6" transform="rotate(-90 91.7 87.6)">6_AOL</text>
<text x="99.3" y="87.9" transform="rotate(-90 99.3 87.9)">5_VDD</text>
<text x="20.5" y="93.3" transform="rotate(-90 20.5 93.3)">IN</text>
<text x="24.1" y="90.9" transform="rotate(-90 24.1 90.9)">GND</text>
<text x="76.4" y="101.7" transform="rotate(-90 76.4 101.7)">1_BCK</text>
<text x="84.1" y="101.7" transform="rotate(-90 84.1 101.7)">2_WS</text>
<text x="91.7" y="101.7" transform="rotate(-90 91.7 101.7)">3_DATA</text>
<text x="99.3" y="101.7" transform="rotate(-90 99.3 101.7)">4_GND</text>
<text x="75.3" y="107.6" transform="rotate(-90 75.3 107.6)">1</text>
<text x="82.9" y="107.6" transform="rotate(-90 82.9 107.6)">2</text>
<text x="90.6" y="107.6" transform="rotate(-90 90.6 107.6)">3</text>
<text x="98.2" y="107.6" transform="rotate(-90 98.2 107.6)">4</text>
<text x="103.3" y="145" transform="rotate(-180 103.3 145)">5</text>
<text x="103.3" y="147.6" transform="rotate(-180 103.3 147.6)">6</text>
<text x="115.3" y="147.6" transform="rotate(-180 115.3 147.6)">3</text>
<text x="115.3" y="145" transform="rotate(-180 115.3 145)">4</text>
<text x="103.3" y="150.1" transform="rotate(-180 103.3 150.1)">7</text>
<text x="103.3" y="152.7" transform="rotate(-180 103.3 152.7)">8</text>
<text x="115.3" y="152.7" transform="rotate(-180 115.3 152.7)">1</text>
<text x="115.3" y="150.1" transform="rotate(-180 115.3 150.1)">2</text>
<text x="62.6" y="183" transform="rotate(-90 62.6 183)">28</text>
<text x="65.2" y="183" transform="rotate(-90 65.2 183)">27</text>
<text x="67.7" y="183" transform="rotate(-90 67.7 183)">26</text>
<text x="70.3" y="183" transform="rotate(-90 70.3 183)">25</text>
<text x="72.8" y="183" transform="rotate(-90 72.8 183)">24</text>
<text x="75.3" y="183" transform="rotate(-90 75.3 183)">23</text>
<text x="77.9" y="183" transform="rotate(-90 77.9 183)">22</text>
<text x="80.4" y="183" transform="rotate(-90 80.4 183)">21</text>
<text x="82.9" y="183" transform="rotate(-90 82.9 183)">20</text>
<text x="85.5" y="183" transform="rotate(-90 85.5 183)">19</text>
<text x="88" y="183" transform="rotate(-90 88 183)">18</text>
<text x="90.6" y="183" transform="rotate(-90 90.6 183)">17</text>
<text x="93.1" y="183" transform="rotate(-90 93.1 183)">16</text>
<text x="95.6" y="183" transform="rotate(-90 95.6 183)">15</text>
<text x="71.4" y="191.9" transform="rotate(-90 71.4 191.9)">ERF</text>
<text x="73.9" y="190.6" transform="rotate(-90 73.9 190.6)">M1</text>
<text x="76.4" y="190.6" transform="rotate(-90 76.4 190.6)">M0</text>
<text x="79" y="191.6" transform="rotate(-90 79 191.6)">VA+</text>
<text x="84.1" y="191.9" transform="rotate(-90 84.1 191.9)">FILT</text>
<text x="89.1" y="190.6" transform="rotate(-90 89.1 190.6)">M2</text>
<text x="91.7" y="190.6" transform="rotate(-90 91.7 190.6)">M3</text>
<text x="96.8" y="191.8" transform="rotate(-90 96.8 191.8)">CBL</text>
<text x="63.8" y="193.4" transform="rotate(-90 63.8 193.4)">VERF</text>
<text x="66.3" y="193.7" transform="rotate(-90 66.3 193.7)">CE/F2</text>
<text x="68.8" y="194.4" transform="rotate(-90 68.8 194.4)">SDATA</text>
<text x="81.5" y="193.8" transform="rotate(-90 81.5 193.8)">AGND</text>
<text x="86.6" y="192.4" transform="rotate(-90 86.6 192.4)">MCK</text>
<text x="33.2" y="199.9" transform="rotate(-90 33.2 199.9)">OUT</text>
<text x="36.8" y="202.6" transform="rotate(-90 36.8 202.6)">GND</text>
<text x="63.8" y="203.3" transform="rotate(-90 63.8 203.3)">C</text>
<text x="66.3" y="203.3" transform="rotate(-90 66.3 203.3)">CD/F1</text>
<text x="68.8" y="203.3" transform="rotate(-90 68.8 203.3)">CC/F0</text>
<text x="71.4" y="203.3" transform="rotate(-90 71.4 203.3)">CB/E2</text>
<text x="73.9" y="203.3" transform="rotate(-90 73.9 203.3)">CA/E1</text>
<text x="76.4" y="203.3" transform="rotate(-90 76.4 203.3)">C0/E0</text>
<text x="79" y="203.3" transform="rotate(-90 79 203.3)">VD+</text>
<text x="81.5" y="203.3" transform="rotate(-90 81.5 203.3)">DGND</text>
<text x="84.1" y="203.3" transform="rotate(-90 84.1 203.3)">RXP</text>
<text x="86.6" y="203.3" transform="rotate(-90 86.6 203.3)">RXN</text>
<text x="89.1" y="203.3" transform="rotate(-90 89.1 203.3)">FSYNC</text>
<text x="91.7" y="203.3" transform="rotate(-90 91.7 203.3)">SCK</text>
<text x="94.2" y="203.3" transform="rotate(-90 94.2 203.3)">CS12/FCK SEL</text>
<text x="96.8" y="203.3" transform="rotate(-90 96.8 203.3)">U</text>
<text x="33.2" y="205" transform="rotate(-90 33.2 205)">IN</text>
<text x="62.6" y="209.2" transform="rotate(-90 62.6 209.2)">1</text>
<text x="65.2" y="209.2" transform="rotate(-90 65.2 209.2)">2</text>
<text x="67.7" y="209.2" transform="rotate(-90 67.7 209.2)">3</text>
<text x="70.3" y="209.2" transform="rotate(-90 70.3 209.2)">4</text>
<text x="72.8" y="209.2" transform="rotate(-90 72.8 209.2)">5</text>
<text x="75.3" y="209.2" transform="rotate(-90 75.3 209.2)">6</text>
<text x="77.9" y="209.2" transform="rotate(-90 77.9 209.2)">7</text>
<text x="80.4" y="209.2" transform="rotate(-90 80.4 209.2)">8</text>
<text x="82.9" y="209.2" transform="rotate(-90 82.9 209.2)">9</text>
<text x="85.5" y="210.4" transform="rotate(-90 85.5 210.4)">10</text>
<text x="88" y="210.2" transform="rotate(-90 88 210.2)">11</text>
<text x="90.6" y="210.4" transform="rotate(-90 90.6 210.4)">12</text>
<text x="93.1" y="210.4" transform="rotate(-90 93.1 210.4)">13</text>
<text x="95.6" y="210.4" transform="rotate(-90 95.6 210.4)">14</text>
</g>
<g font-size="2" fill="#800000">
<text x="29.6" y="64" transform="rotate(-180 29.6 64)">+</text>
<text x="29.6" y="109.7" transform="rotate(-180 29.6 109.7)">+</text>
<text x="37.2" y="152.9" transform="rotate(-180 37.2 152.9)">+</text>
<text x="37.2" y="180.8" transform="rotate(-180 37.2 180.8)">+</text>
<text x="37.2" y="221.5" transform="rotate(-180 37.2 221.5)">+</text>
</g>
<g font-size="1.6" fill="#800000">
<text x="112.8" y="147.6" transform="rotate(-90 112.8 147.6)">3</text>
<text x="112.8" y="145.2" transform="rotate(-90 112.8 145.2)">4</text>
<text x="105.7" y="153.1" transform="rotate(-90 105.7 153.1)">ON</text>
<text x="112.8" y="152.6" transform="rotate(-90 112.8 152.6)">1</text>
<text x="112.8" y="150.2" transform="rotate(-90 112.8 150.2)">2</text>
</g>
</svg>
